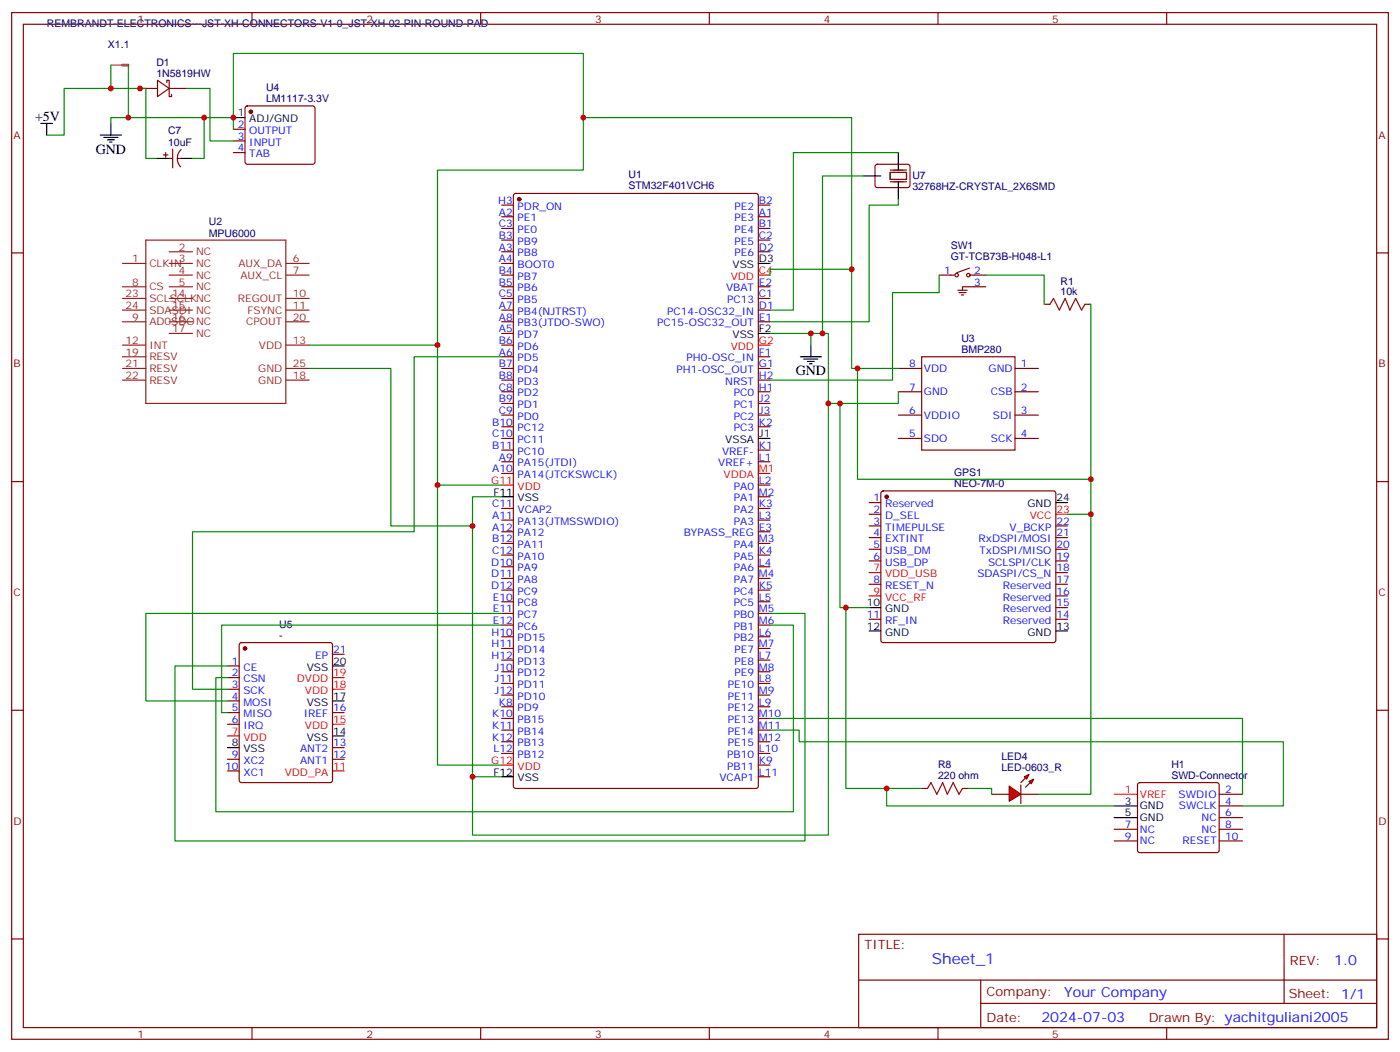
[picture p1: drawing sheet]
<svg xmlns="http://www.w3.org/2000/svg" width="423mm" height="318mm" viewBox="0 0 423 318" stroke-linecap="round" stroke-linejoin="round" font-family="sans-serif">
<g fill="none" stroke="#870000" stroke-width=".35">
<path d="M3.5 3.8h416.3v310.5h-416.3zM7.1 7.3h409.2v303.4h-409.2zM76.2 3.8v3.5M145.3 3.8v3.5M214.5 3.8v3.5M283.6 3.8v3.5M352.8 3.8v3.5M70.6 39.1h3.5M74.3 32.2l.5-.2h19.7l.5 .2 .2 .5v16.3l-.2 .5-.5 .2h-19.7l-.5-.3-.2-.4v-16.3zM70.6 46.1h3.5M70.6 42.6h3.5M155.5 58.7l.4-.2h72.7l.7 .4v178.8l-.5 .7h-72.9l-.6-.5-.1-178.7z"/>
<path d="M3.5 76.5h3.6M151.7 62h3.5M151.7 65.5h3.5M151.7 69.1h3.5M151.7 72.6h3.5M151.7 76.1h3.5M151.7 79.7h3.5M229.3 62h3.5M229.3 65.5h3.5M229.3 69.1h3.5M229.3 72.6h3.5M229.3 76.1h3.5"/>
<path d="M416.3 76.5h3.5M151.7 83.2h3.5M151.7 86.7h3.5M151.7 90.2h3.5M151.7 93.8h3.5M151.7 97.3h3.5M229.3 86.7h3.5M229.3 90.2h3.5M229.3 93.8h3.5M229.3 97.3h3.5M151.7 100.8h3.5M151.7 104.4h3.5"/>
<path d="M151.7 107.9h3.5M151.7 111.4h3.5M151.7 114.9h3.5M151.7 118.5h3.5M229.3 107.9h3.5M229.3 111.4h3.5M229.3 114.9h3.5M229.3 118.5h3.5M271.6 111.4h7.1M271.6 118.5h7.1M278.7 107.9h28.2v28.2h-28.2zM306.9 111.4h7.1"/>
<path d="M306.9 118.5h7.1M151.7 122h3.5M151.7 125.5h3.5M151.7 129h3.5M151.7 132.6h3.5M151.7 136.1h3.5M151.7 139.6h3.5M229.3 122h3.5M229.3 125.5h3.5M229.3 129h3.5M229.3 136.1h3.5M229.3 139.6h3.5"/>
<path d="M271.6 125.5h7.1M271.6 132.6h7.1M306.9 125.5h7.1M306.9 132.6h7.1M3.5 145.6h3.6M151.7 143.2h3.5M151.7 153.7h3.5M151.7 157.3h3.5M229.3 153.7h3.5M229.3 157.3h3.5M229.3 150.2h3.5M229.3 146.7h3.5"/>
<path d="M262.8 152h3.5M262.8 155.5h3.5M262.8 159h3.5M266.6 148.7l.5-.3h51.5l.5 .3 .2 .5v44.4l-.3 .5-.4 .2h-51.5l-.5-.2-.3-.5v-44.4zM319.3 159h3.5M416.3 145.6h3.5M151.7 160.8h3.5M151.7 164.3h3.5M151.7 167.9h3.5M151.7 171.4h3.5M151.7 174.9h3.5M151.7 178.4h3.5"/>
<path d="M229.3 160.8h3.5M229.3 164.3h3.5M229.3 167.9h3.5M229.3 171.4h3.5M229.3 174.9h3.5M229.3 178.4h3.5M262.8 162.6h3.5M262.8 166.1h3.5M262.8 169.6h3.5M262.8 176.7h3.5M319.3 162.6h3.5M319.3 166.1h3.5"/>
<path d="M319.3 169.6h3.5M319.3 176.7h3.5M319.3 173.1h3.5M72.6 194.5l.4-.2h26.8l.7 .4v41.2l-.4 .7h-27.1l-.6-.4-.1-41.2zM100.5 197.8h3.6M151.7 182h3.5M151.7 185.5h3.5M151.7 189h3.5M151.7 192.5h3.5M151.7 196.1h3.5M151.7 199.6h3.5M229.3 182h3.5"/>
<path d="M229.3 185.5h3.5M229.3 189h3.5M229.3 192.5h3.5M229.3 196.1h3.5M229.3 199.6h3.5M262.8 187.3h3.5M319.3 187.3h3.5M319.3 183.7h3.5M319.3 180.2h3.5M3.5 214.8h3.6M68.8 215.5h3.5M68.8 219h3.5"/>
<path d="M68.8 211.9h3.5M68.8 208.4h3.5M68.8 204.9h3.5M68.8 201.4h3.5M100.5 215.5h3.6M151.7 203.1h3.5M151.7 206.7h3.5M151.7 210.2h3.5M151.7 213.7h3.5M151.7 217.2h3.5M229.3 203.1h3.5M229.3 206.7h3.5"/>
<path d="M229.3 210.2h3.5M229.3 213.7h3.5M229.3 217.2h3.5M416.3 214.8h3.5M68.8 229.6h3.5M68.8 233.1h3.5M100.5 226.1h3.6M100.5 229.6h3.6M151.7 220.8h3.5M151.7 224.3h3.5M151.7 227.8h3.5M229.3 220.8h3.5"/>
<path d="M229.3 224.3h3.5M229.3 227.8h3.5M229.3 234.9h3.5M229.3 231.4h3.5M3.5 283.9h3.6M259.6 282.5h156.7v28.2h-156.7zM259.7 296.4h156.4M296.6 296.4v14.1M388.3 282.5v20.9M416.3 283.9h3.5M76.2 310.7v3.6M145.3 310.7v3.6"/>
<path d="M214.5 310.7v3.6M283.6 310.7v3.6M296.6 303.4h119.5M352.8 310.7v3.6"/>
</g>
<g fill="#870000" stroke="#870000" stroke-width=".35">
<circle cx="157" cy="60.3" r=".53"/>
<circle cx="268.1" cy="150.2" r=".53"/>
<circle cx="75.8" cy="33.8" r=".53"/>
<circle cx="74.1" cy="196.1" r=".53"/>
</g>
<g fill="none" stroke="#f00" stroke-width=".35">
<path d="M229.3 83.2h3.5M229.3 104.4h3.5M151.7 146.7h3.5M229.3 143.2h3.5M319.3 155.5h3.5M262.8 173.1h3.5M262.8 180.2h3.5M100.5 204.9h3.6M100.5 208.4h3.6M100.5 219h3.6M68.8 222.5h3.5M100.5 233.1h3.6"/>
<path d="M151.7 231.4h3.5"/>
</g>
<g fill="none" stroke="#000" stroke-width=".35">
<path d="M70.6 35.6h3.5M229.3 79.7h3.5M229.3 100.8h3.5M229.3 132.6h3.5M151.7 150.2h3.5M319.3 152h3.5M262.8 183.7h3.5M262.8 190.8h3.5M319.3 190.8h3.5M100.5 201.4h3.6M100.5 211.9h3.6M68.8 226.1h3.5"/>
<path d="M100.5 222.5h3.6M151.7 234.9h3.5"/>
</g>
<g fill="none" stroke="#8c2424" stroke-width=".35">
<path d="M37 79.7h7.1M44.1 72.6h42.3v49.4h-42.3zM51.2 79.7h7M51.2 76.1h7M86.4 79.7h7.1M37 86.7h7.1M37 97.3h7.1M37 90.2h7.1M37 93.8h7.1M51.2 83.2h7M51.2 86.7h7M51.2 97.3h7"/>
<path d="M51.2 90.2h7M51.2 93.8h7M86.4 83.2h7.1M86.4 97.3h7.1M86.4 90.2h7.1M86.4 93.8h7.1M37 104.4h7.1M37 114.9h7.1M37 107.9h7.1M37 111.4h7.1M51.2 100.8h7M86.4 104.4h7.1"/>
<path d="M86.4 114.9h7.1M86.4 111.4h7.1"/>
</g>
<g fill="#f00" stroke="#870000" stroke-width=".35">
<path d="M305.2 237.7l3.5 2.5-3.5 2.1z"/>
<path d="M308.7 237.3v5.7z"/>
</g>
<g fill="#870000" stroke="#870000" stroke-width=".35">
<path d="M308.7 236.6l1.4-1.4z"/>
<path d="M310.1 238.1l1.4-1.5z"/>
</g>
<g fill="#f00" stroke="#870000" stroke-width=".35">
<path d="M309.7 234.9l1.4-.7-.7 1.4z"/>
<path d="M311.1 236.3l1.5-.7-.7 1.4z"/>
</g>
<g fill="none" stroke="#870000" stroke-width=".35">
<path d="M42.3 26.7h5.3M47.6 24.3l3.6 2.4-3.6 2.5zM50.4 25v-.7h.8v4.9h.7v-.7M51.2 26.7h5.2M49.4 46.8h1.4M50.1 46.1v1.5M51.2 47.9h1M52.2 45.1v5.6M53.6 47.9h1.1M54.8 45.2a3.8 3.8 0 0 0-.2 5.2M264.8 49.9l.5-.2h9.4l.5 .7-.1 5.9-.6 .4h-9.5l-.4-.7v-5.6zM284 83.2h4.6"/>
<path d="M289.6 87.8h2.9M290 88.5h2.1M290.7 89.2h.7M293.2 81.1l-3.9 1.4M293.5 83.2h4.6M298.1 86.7h-7.1v1.1M315.7 92h1.8M328.1 92h1.7M278.7 238.4h1.8M291 238.4h1.8M344.2 236.8l.5-.2h23.2l.5 .2 .3 .5v19.8l-.3 .5-.5 .2h-23.2l-.5-.2-.2-.5v-19.8zM299.9 240.2h5.3"/>
<path d="M308.7 240.2h5.3M336.9 250.8h7.1M336.9 254.3h7.1M368.7 240.2h7M368.7 243.7h7M368.7 247.2h7M368.7 250.8h7M368.7 254.3h7"/>
<circle cx="289.3" cy="83.2" r=".53"/>
<circle cx="292.8" cy="83.2" r=".53"/>
</g>
<path d="M317.5 92l1.1-1.8 1.7 3.6 1.8-3.6 1.4 3.6 1.8-3.6 1.7 3.6 1.1-1.8M280.5 238.4l1-1.8 1.8 3.6 1.7-3.6 1.5 3.6 1.7-3.6 1.8 3.6 1-1.8" fill="none" stroke="#a10000" stroke-width=".35"/>
<g fill="none" stroke="#000" stroke-width=".35">
<path d="M12.3 37.3h3.6M14.1 37.3v3.6M33.5 37.3v3.6M30.3 40.9h6.4M31.4 41.6h4.2M32.5 42.3h2.1M33.2 43h.7M47.6 47.9h3.6M54.7 47.9h3.5M261.1 53.2h5.2M271.6 46.1v5.3M271.6 55v5.3"/>
<path d="M242 107.9h6.4M243.1 108.6h4.2M244.1 109.3h2.1M244.8 110h.7M245.2 104.4v3.5M336.9 243.7h7.1M336.9 247.2h7.1"/>
</g>
<path d="M269.2 52.1h4.9v2.2h-4.9zM269.2 51.4h4.9M269.2 55h4.9" fill="none" stroke="#871200" stroke-width=".35"/>
<path d="M37 19.7h1.7" fill="none" stroke="#a64a4a" stroke-width=".85"/>
<path d="M33.5 19.7h3.5" fill="none" stroke="#a64a4a" stroke-width=".35"/>
<path d="M336.9 240.2h7.1" fill="none" stroke="#f00" stroke-width=".35"/>
<g fill="none" stroke="#008700" stroke-width=".35">
<path d="M33.5 19.7v7M38.8 19.7v15.9M56.4 26.7h7.1v15.9h7.1M61.7 35.6v12.3h-3.5M70.6 35.6h-37.1v1.7M70.6 39.1v-22.9h105.8v19.4h81.1v45.8h-24.7v1.8M176.4 35.6v15.8h-44.1v95.3h19.4M14.1 40.9h5.3v-14.2h24.7v21.2h3.5M261.1 53.2h-12.4v47.6M271.6 46.1h-31.7v47.7h-7.1M271.6 60.3v1.7h-8.8v35.3h-30M257.5 81.4v30h14.1"/>
<path d="M284 83.2v5.3h-14.1v26.4h-37.1M298.1 83.2h17.6v8.8M329.8 92v52.9M93.5 111.4h24.7v47.6h24.7M93.5 104.4h38.8M151.7 107.9h-26.5v52.9h-67v47.6h10.6M232.8 100.8h12.4v3.6M245.2 100.8h5.3v151.7h-107.6v-17.6h8.8M259.3 111.4v33.5h70.5v10.6h-7M271.6 118.5v3.5h-21.1M254 122v61.7h8.8M132.3 146.7v84.7h19.4"/>
<path d="M151.7 150.2h-8.8v84.7M329.8 155.5v84.7h-15.8M151.7 185.5h-107.6v26.4h24.7M151.7 189h-84.7v26.5h1.8M232.8 185.5h10.6v68.8h-190.5v-52.9h15.9M232.8 189h7.1v56.5h-174.6v-40.6h3.5M255.8 183.7v54.7h22.9M232.8 217.2h142.9v23M232.8 220.8h8.9v3.5h146.4v19.4h-12.4M268.1 238.4v5.3h68.8M292.8 238.4h7.1v1.8"/>
</g>
<g fill="#c00">
<circle cx="70.6" cy="35.6" r=".88"/>
<circle cx="176.4" cy="35.6" r=".88"/>
<circle cx="132.3" cy="146.7" r=".88"/>
<circle cx="245.2" cy="100.8" r=".88"/>
<circle cx="132.3" cy="104.4" r=".88"/>
<circle cx="142.9" cy="234.9" r=".88"/>
<circle cx="142.9" cy="159" r=".88"/>
<circle cx="250.5" cy="122" r=".88"/>
<circle cx="257.5" cy="81.4" r=".88"/>
<circle cx="259.3" cy="111.4" r=".88"/>
<circle cx="254" cy="122" r=".88"/>
<circle cx="42.3" cy="26.7" r=".88"/>
<circle cx="61.7" cy="35.6" r=".88"/>
<circle cx="255.8" cy="183.7" r=".88"/>
<circle cx="329.8" cy="155.5" r=".88"/>
<circle cx="329.8" cy="144.9" r=".88"/>
<circle cx="248.7" cy="100.8" r=".88"/>
<circle cx="268.1" cy="238.4" r=".88"/>
<circle cx="33.5" cy="26.7" r=".88"/>
<circle cx="38.8" cy="35.6" r=".88"/>
</g>
<text font-size="4.6" fill="#00f" x="281.7" y="291.5">Sheet_1</text>
<g font-size="4.2">
<text x="10.6" y="36.6">+5V</text>
<text x="28.9" y="46.5">GND</text>
<text x="240.6" y="113.5">GND</text>
</g>
<g font-size="4.2" fill="#00f">
<text x="403.4" y="291.8">1.0</text>
<text x="321.8" y="301.3">Your Company</text>
<text x="314.9" y="309.1">2024-07-03</text>
</g>
<g font-size="3.9" fill="#800">
<text x="261.4" y="287.1">TITLE:</text>
<text x="390" y="291.8">REV:</text>
<text x="298.3" y="301.3">Company:</text>
<text x="389.7" y="301.9">Sheet: 1/1</text>
<text x="298.3" y="309">Date:</text>
<text x="347.4" y="309.1">Drawn By: yachitguliani2005</text>
</g>
<g font-size="3.2" fill="#000080">
<text x="14.2" y="8.3">REMBRANDT-ELECTRONICS---JST-XH-CONNECTORS-V1-0_JST-XH-02-PIN-ROUND-PAD</text>
<text x="32.6" y="14.5">X1.1</text>
<text x="47.3" y="23.2">1N5819HW</text>
<text x="47.3" y="20.1">D1</text>
<text x="80.4" y="27.5">U4</text>
<text x="80.4" y="30.9">LM1117-3.3V</text>
<text x="50.8" y="40.6">C7</text>
<text x="50.8" y="44">10uF</text>
<text x="190.1" y="53.8">U1</text>
<text x="190.1" y="57.1">STM32F401VCH6</text>
<text x="275.9" y="57.5">32768HZ-CRYSTAL_2X6SMD</text>
<text x="275.9" y="54.1">U7</text>
<text x="63.2" y="71.5">MPU6000</text>
<text x="63.2" y="68.2">U2</text>
<text x="287.5" y="75.2">SW1</text>
<text x="287.5" y="78.5">GT-TCB73B-H048-L1</text>
<text x="320.7" y="89.2">10k</text>
<text x="320.7" y="86">R1</text>
<text x="290.7" y="106.8">BMP280</text>
<text x="290.7" y="103.4">U3</text>
<text x="288.5" y="143.9">GPS1</text>
<text x="288.5" y="147.3">NEO-7M-0</text>
<text x="84.4" y="189.8">U5</text>
<text x="84.4" y="193.2">-</text>
<text x="283.6" y="232.2">R8</text>
<text x="302.8" y="233.1">LED-0603_R</text>
<text x="302.8" y="229.7">LED4</text>
<text x="354.2" y="232.1">H1</text>
<text x="283.6" y="235.6">220 ohm</text>
<text x="354.2" y="235.5">SWD-Connector</text>
</g>
<g font-size="3.2" fill="#800">
<text x="41.6" y="6.8">1</text>
<text x="110.8" y="6.8">2</text>
<text x="179.9" y="6.8">3</text>
<text x="249.1" y="6.8">4</text>
<text x="318.2" y="6.8">5</text>
<text x="4.1" y="41.9">A</text>
<text x="416.8" y="41.9">A</text>
<text x="4.1" y="111.1">B</text>
<text x="416.8" y="111.1">B</text>
<text x="4.1" y="180.2">C</text>
<text x="416.8" y="180.2">C</text>
<text x="4.1" y="249.3">D</text>
<text x="416.8" y="249.3">D</text>
<text x="41.6" y="313.7">1</text>
<text x="110.8" y="313.7">2</text>
<text x="179.9" y="313.7">3</text>
<text x="249.1" y="313.7">4</text>
<text x="318.2" y="313.7">5</text>
</g>
<g font-size="3.2">
<text x="71.9" y="35.2">1</text>
<text x="75.4" y="37">ADJ/GND</text>
<text x="221.5" y="81.1">VSS</text>
<text x="229.5" y="79.3">D3</text>
<text x="229.5" y="100.5">F2</text>
<text x="221.5" y="102.2">VSS</text>
<text x="219.3" y="134">VSSA</text>
<text x="229.5" y="132.2">J1</text>
<text x="149.2" y="149.9">F11</text>
<text x="156.5" y="151.6">VSS</text>
<text x="310.7" y="153.4">GND</text>
<text x="319.4" y="151.6">24</text>
<text x="262.1" y="183.4">10</text>
<text x="267.7" y="185.1">GND</text>
<text x="262.1" y="190.4">12</text>
<text x="319.4" y="190.4">13</text>
<text x="267.7" y="192.2">GND</text>
<text x="310.7" y="192.2">GND</text>
<text x="92.7" y="202.8">VSS</text>
<text x="100.7" y="201">20</text>
<text x="92.7" y="213.4">VSS</text>
<text x="100.7" y="211.6">17</text>
<text x="70.1" y="225.7">8</text>
<text x="73.6" y="227.5">VSS</text>
<text x="92.7" y="223.9">VSS</text>
<text x="100.7" y="222.2">14</text>
<text x="149.2" y="234.5">F12</text>
<text x="156.5" y="236.3">VSS</text>
<text x="340.2" y="243.3">3</text>
<text x="344.7" y="244.8">GND</text>
<text x="340.2" y="246.9">5</text>
<text x="344.7" y="248.3">GND</text>
</g>
<g font-size="3.2" fill="#00f">
<text x="71.9" y="38.7">2</text>
<text x="75.4" y="40.5">OUTPUT</text>
<text x="71.9" y="45.8">4</text>
<text x="71.9" y="42.3">3</text>
<text x="75.4" y="47.6">TAB</text>
<text x="75.4" y="44">INPUT</text>
<text x="150.6" y="61.7">H3</text>
<text x="150.9" y="65.2">A2</text>
<text x="156.5" y="63.4">PDR_ON</text>
<text x="222.1" y="63.4">PE2</text>
<text x="229.5" y="65.2">A1</text>
<text x="229.5" y="61.7">B2</text>
<text x="150.8" y="68.7">C3</text>
<text x="156.5" y="67">PE1</text>
<text x="156.5" y="70.5">PE0</text>
<text x="222.1" y="70.5">PE4</text>
<text x="222.1" y="67">PE3</text>
<text x="229.5" y="68.7">B1</text>
<text x="150.9" y="72.2">B3</text>
<text x="150.9" y="75.8">A3</text>
<text x="156.5" y="74">PB9</text>
<text x="156.5" y="77.5">PB8</text>
<text x="222.1" y="77.5">PE6</text>
<text x="222.1" y="74">PE5</text>
<text x="229.5" y="75.8">D2</text>
<text x="229.5" y="72.2">C2</text>
<text x="150.9" y="82.8">B4</text>
<text x="150.9" y="79.3">A4</text>
<text x="156.5" y="81.1">BOOT0</text>
<text x="285.5" y="82.8">1</text>
<text x="294.6" y="82.8">2</text>
<text x="150.8" y="89.9">C5</text>
<text x="150.9" y="86.4">B5</text>
<text x="156.5" y="84.6">PB7</text>
<text x="156.5" y="88.1">PB6</text>
<text x="219.5" y="88.1">VBAT</text>
<text x="229.5" y="89.9">C1</text>
<text x="229.5" y="86.4">E2</text>
<text x="294.6" y="86.4">3</text>
<text x="150.9" y="93.4">A7</text>
<text x="156.5" y="91.7">PB5</text>
<text x="156.5" y="95.2">PB4(NJTRST)</text>
<text x="201.8" y="95.2">PC14-OSC32_IN</text>
<text x="219.8" y="91.7">PC13</text>
<text x="229.5" y="93.4">D1</text>
<text x="150.9" y="96.9">A8</text>
<text x="150.9" y="100.5">A5</text>
<text x="156.5" y="98.7">PB3(JTDO-SWO)</text>
<text x="198.7" y="98.7">PC15-OSC32_OUT</text>
<text x="229.5" y="96.9">E1</text>
<text x="150.9" y="104">B6</text>
<text x="150.9" y="107.5">A6</text>
<text x="156.5" y="102.2">PD7</text>
<text x="156.5" y="105.8">PD6</text>
<text x="229.5" y="107.5">F1</text>
<text x="150.9" y="111.1">B7</text>
<text x="156.5" y="109.3">PD5</text>
<text x="156.5" y="112.8">PD4</text>
<text x="204.6" y="112.8">PH1-OSC_OUT</text>
<text x="207.6" y="109.3">PH0-OSC_IN</text>
<text x="229.5" y="111.1">G1</text>
<text x="274.9" y="111.1">8</text>
<text x="279.4" y="112.5">VDD</text>
<text x="298.9" y="112.5">GND</text>
<text x="308.7" y="111.1">1</text>
<text x="150.8" y="118.1">C8</text>
<text x="150.9" y="114.6">B8</text>
<text x="156.5" y="116.3">PD3</text>
<text x="156.5" y="119.9">PD2</text>
<text x="219.3" y="116.3">NRST</text>
<text x="221.9" y="119.9">PC0</text>
<text x="229.5" y="118.1">H1</text>
<text x="229.5" y="114.6">H2</text>
<text x="274.9" y="118.1">7</text>
<text x="279.4" y="119.5">GND</text>
<text x="299.7" y="119.5">CSB</text>
<text x="308.7" y="118.1">2</text>
<text x="150.8" y="125.2">C9</text>
<text x="150.9" y="121.6">B9</text>
<text x="156.5" y="123.4">PD1</text>
<text x="221.9" y="123.4">PC1</text>
<text x="229.5" y="125.2">J3</text>
<text x="229.5" y="121.6">J2</text>
<text x="274.9" y="125.2">6</text>
<text x="308.7" y="125.2">3</text>
<text x="148.8" y="128.7">B10</text>
<text x="156.5" y="126.9">PD0</text>
<text x="156.5" y="130.5">PC12</text>
<text x="221.9" y="130.5">PC3</text>
<text x="221.9" y="126.9">PC2</text>
<text x="229.5" y="128.7">K2</text>
<text x="279.4" y="126.6">VDDIO</text>
<text x="300.3" y="126.6">SDI</text>
<text x="148.8" y="132.2">C10</text>
<text x="148.8" y="135.7">B11</text>
<text x="156.5" y="134">PC11</text>
<text x="156.5" y="137.5">PC10</text>
<text x="218.4" y="137.5">VREF-</text>
<text x="229.5" y="135.7">K1</text>
<text x="274.9" y="132.2">5</text>
<text x="279.4" y="133.6">SDO</text>
<text x="299.6" y="133.6">SCK</text>
<text x="308.7" y="132.2">4</text>
<text x="148.8" y="142.8">A10</text>
<text x="150.9" y="139.3">A9</text>
<text x="156.5" y="141">PA15(JTDI)</text>
<text x="217.2" y="141">VREF+</text>
<text x="229.5" y="139.3">L1</text>
<text x="156.5" y="144.6">PA14(JTCKSWCLK)</text>
<text x="221.9" y="148.1">PA0</text>
<text x="229.5" y="149.9">M2</text>
<text x="229.5" y="146.3">L2</text>
<text x="148.8" y="153.4">C11</text>
<text x="156.5" y="155.2">VCAP2</text>
<text x="221.9" y="155.2">PA2</text>
<text x="221.9" y="151.6">PA1</text>
<text x="229.5" y="153.4">K3</text>
<text x="264.2" y="151.6">1</text>
<text x="264.2" y="155.2">2</text>
<text x="267.7" y="153.4">Reserved</text>
<text x="148.8" y="156.9">A11</text>
<text x="148.8" y="160.4">A12</text>
<text x="156.5" y="158.7">PA13(JTMSSWDIO)</text>
<text x="221.9" y="158.7">PA3</text>
<text x="229.5" y="160.4">E3</text>
<text x="229.5" y="156.9">L3</text>
<text x="264.2" y="158.7">3</text>
<text x="267.7" y="156.9">D_SEL</text>
<text x="267.7" y="160.4">TIMEPULSE</text>
<text x="305.3" y="160.4">V_BCKP</text>
<text x="319.4" y="158.7">22</text>
<text x="148.8" y="167.5">C12</text>
<text x="148.8" y="164">B12</text>
<text x="156.5" y="162.2">PA12</text>
<text x="156.5" y="165.7">PA11</text>
<text x="206.8" y="162.2">BYPASS_REG</text>
<text x="221.9" y="165.7">PA4</text>
<text x="229.5" y="167.5">K4</text>
<text x="229.5" y="164">M3</text>
<text x="264.2" y="162.2">4</text>
<text x="264.2" y="165.7">5</text>
<text x="267.7" y="164">EXTINT</text>
<text x="267.7" y="167.5">USB_DM</text>
<text x="295.9" y="164">RxDSPI/MOSI</text>
<text x="296.1" y="167.5">TxDSPI/MISO</text>
<text x="319.4" y="165.7">20</text>
<text x="319.4" y="162.2">21</text>
<text x="148.6" y="171">D10</text>
<text x="156.5" y="169.3">PA10</text>
<text x="156.5" y="172.8">PA9</text>
<text x="221.9" y="172.8">PA6</text>
<text x="221.9" y="169.3">PA5</text>
<text x="229.5" y="171">L4</text>
<text x="264.2" y="169.3">6</text>
<text x="267.7" y="171">USB_DP</text>
<text x="298.8" y="171">SCLSPI/CLK</text>
<text x="319.4" y="172.8">18</text>
<text x="319.4" y="169.3">19</text>
<text x="148.6" y="174.6">D11</text>
<text x="148.6" y="178.1">D12</text>
<text x="156.5" y="176.3">PA8</text>
<text x="156.5" y="179.8">PC9</text>
<text x="221.9" y="179.8">PC4</text>
<text x="221.9" y="176.3">PA7</text>
<text x="229.5" y="178.1">K5</text>
<text x="229.5" y="174.6">M4</text>
<text x="264.2" y="176.3">8</text>
<text x="267.7" y="178.1">RESET_N</text>
<text x="295.5" y="174.6">SDASPI/CS_N</text>
<text x="303.2" y="178.1">Reserved</text>
<text x="319.4" y="179.8">16</text>
<text x="319.4" y="176.3">17</text>
<text x="149" y="181.6">E10</text>
<text x="149" y="185.1">E11</text>
<text x="156.5" y="183.4">PC8</text>
<text x="221.9" y="183.4">PC5</text>
<text x="229.5" y="185.1">M5</text>
<text x="229.5" y="181.6">L5</text>
<text x="303.2" y="185.1">Reserved</text>
<text x="303.2" y="181.6">Reserved</text>
<text x="319.4" y="183.4">15</text>
<text x="149" y="188.7">E12</text>
<text x="156.5" y="186.9">PC7</text>
<text x="156.5" y="190.4">PC6</text>
<text x="221.9" y="190.4">PB1</text>
<text x="221.9" y="186.9">PB0</text>
<text x="229.5" y="188.7">M6</text>
<text x="262.1" y="186.9">11</text>
<text x="267.7" y="188.7">RF_IN</text>
<text x="303.2" y="188.7">Reserved</text>
<text x="319.4" y="186.9">14</text>
<text x="100.7" y="197.5">21</text>
<text x="148.6" y="192.2">H10</text>
<text x="148.6" y="195.7">H11</text>
<text x="156.5" y="194">PD15</text>
<text x="156.5" y="197.5">PD14</text>
<text x="221.9" y="194">PB2</text>
<text x="222.1" y="197.5">PE7</text>
<text x="229.5" y="195.7">M7</text>
<text x="229.5" y="192.2">L6</text>
<text x="70.1" y="201">1</text>
<text x="73.6" y="202.8">CE</text>
<text x="95.3" y="199.2">EP</text>
<text x="148.6" y="199.2">H12</text>
<text x="149.6" y="202.8">J10</text>
<text x="156.5" y="201">PD13</text>
<text x="222.1" y="201">PE8</text>
<text x="229.5" y="202.8">M8</text>
<text x="229.5" y="199.2">L7</text>
<text x="70.1" y="208.1">3</text>
<text x="70.1" y="204.5">2</text>
<text x="73.6" y="209.8">SCK</text>
<text x="73.6" y="206.3">CSN</text>
<text x="149.6" y="206.3">J11</text>
<text x="149.6" y="209.8">J12</text>
<text x="156.5" y="204.5">PD12</text>
<text x="156.5" y="208.1">PD11</text>
<text x="220" y="208.1">PE10</text>
<text x="222.1" y="204.5">PE9</text>
<text x="229.5" y="209.8">M9</text>
<text x="229.5" y="206.3">L8</text>
<text x="70.1" y="215.1">5</text>
<text x="70.1" y="211.6">4</text>
<text x="73.6" y="213.4">MOSI</text>
<text x="100.7" y="215.1">16</text>
<text x="150.8" y="213.4">K8</text>
<text x="156.5" y="211.6">PD10</text>
<text x="156.5" y="215.1">PD9</text>
<text x="220" y="215.1">PE12</text>
<text x="220" y="211.6">PE11</text>
<text x="229.5" y="213.4">L9</text>
<text x="70.1" y="218.7">6</text>
<text x="73.6" y="220.4">IRQ</text>
<text x="73.6" y="216.9">MISO</text>
<text x="91.9" y="216.9">IREF</text>
<text x="148.8" y="216.9">K10</text>
<text x="148.8" y="220.4">K11</text>
<text x="156.5" y="218.7">PB15</text>
<text x="220" y="218.7">PE13</text>
<text x="229.5" y="220.4">M11</text>
<text x="229.5" y="216.9">M10</text>
<text x="90.7" y="227.5">ANT2</text>
<text x="100.7" y="225.7">13</text>
<text x="148.8" y="223.9">K12</text>
<text x="149.2" y="227.5">L12</text>
<text x="156.5" y="222.2">PB14</text>
<text x="156.5" y="225.7">PB13</text>
<text x="220" y="225.7">PE15</text>
<text x="220" y="222.2">PE14</text>
<text x="229.5" y="227.5">L10</text>
<text x="229.5" y="223.9">M12</text>
<text x="68.1" y="232.8">10</text>
<text x="70.1" y="229.2">9</text>
<text x="73.6" y="231">XC2</text>
<text x="90.7" y="231">ANT1</text>
<text x="100.7" y="229.2">12</text>
<text x="156.5" y="229.2">PB12</text>
<text x="219.9" y="232.8">PB11</text>
<text x="219.9" y="229.2">PB10</text>
<text x="229.5" y="231">K9</text>
<text x="73.6" y="234.5">XC1</text>
<text x="217.5" y="236.3">VCAP1</text>
<text x="229.5" y="234.5">L11</text>
<text x="370.4" y="239.8">2</text>
<text x="356.4" y="241.2">SWDIO</text>
<text x="356.5" y="244.8">SWCLK</text>
<text x="370.4" y="243.3">4</text>
<text x="340.2" y="250.4">7</text>
<text x="344.7" y="251.8">NC</text>
<text x="363.4" y="248.3">NC</text>
<text x="363.4" y="251.8">NC</text>
<text x="370.4" y="246.9">6</text>
<text x="370.4" y="250.4">8</text>
<text x="340.2" y="253.9">9</text>
<text x="344.7" y="255.3">NC</text>
<text x="357.6" y="255.3">RESET</text>
<text x="370.4" y="253.9">10</text>
</g>
<g font-size="3.2" fill="#8d2323">
<text x="54.1" y="75.8">2</text>
<text x="59.3" y="77.2">NC</text>
<text x="40" y="79.3">1</text>
<text x="45.2" y="80.7">CLKIN</text>
<text x="54.1" y="79.3">3</text>
<text x="54.1" y="82.8">4</text>
<text x="59.3" y="80.7">NC</text>
<text x="72.1" y="80.7">AUX_DA</text>
<text x="88.5" y="79.3">6</text>
<text x="88.5" y="82.8">7</text>
<text x="37.9" y="89.9">23</text>
<text x="40" y="86.4">8</text>
<text x="45.2" y="87.8">CS</text>
<text x="52.1" y="89.9">14</text>
<text x="54.1" y="86.4">5</text>
<text x="59.3" y="84.2">NC</text>
<text x="59.3" y="87.8">NC</text>
<text x="72.7" y="84.2">AUX_CL</text>
<text x="88.5" y="89.9">10</text>
<text x="37.9" y="93.4">24</text>
<text x="45.2" y="91.3">SCLSCLKNC</text>
<text x="45.2" y="94.8">SDASDI NC</text>
<text x="52.1" y="93.4">15</text>
<text x="71.9" y="91.3">REGOUT</text>
<text x="74.8" y="94.8">FSYNC</text>
<text x="88.5" y="93.4">11</text>
<text x="40" y="96.9">9</text>
<text x="45.2" y="98.4">AD0SDONC</text>
<text x="52.1" y="96.9">16</text>
<text x="52.1" y="100.5">17</text>
<text x="59.3" y="101.9">NC</text>
<text x="74.5" y="98.4">CPOUT</text>
<text x="88.5" y="96.9">20</text>
<text x="37.9" y="104">12</text>
<text x="37.9" y="107.5">19</text>
<text x="45.2" y="105.4">INT</text>
<text x="78.3" y="105.4">VDD</text>
<text x="88.5" y="104">13</text>
<text x="37.9" y="111.1">21</text>
<text x="45.2" y="108.9">RESV</text>
<text x="45.2" y="112.5">RESV</text>
<text x="78.1" y="112.5">GND</text>
<text x="88.5" y="111.1">25</text>
<text x="37.9" y="114.6">22</text>
<text x="45.2" y="116">RESV</text>
<text x="78.1" y="116">GND</text>
<text x="88.5" y="114.6">18</text>
</g>
<g font-size="3.2" fill="#f00">
<text x="229.5" y="82.8">C4</text>
<text x="220.9" y="84.6">VDD</text>
<text x="220.9" y="105.8">VDD</text>
<text x="229.5" y="104">G2</text>
<text x="229.5" y="142.8">M1</text>
<text x="148.6" y="146.3">G11</text>
<text x="156.5" y="148.1">VDD</text>
<text x="218.8" y="144.6">VDDA</text>
<text x="319.4" y="155.2">23</text>
<text x="311.4" y="156.9">VCC</text>
<text x="264.2" y="172.8">7</text>
<text x="264.2" y="179.8">9</text>
<text x="267.7" y="174.6">VDD_USB</text>
<text x="267.7" y="181.6">VCC_RF</text>
<text x="89.7" y="206.3">DVDD</text>
<text x="92.2" y="209.8">VDD</text>
<text x="100.7" y="204.5">19</text>
<text x="100.7" y="208.1">18</text>
<text x="92.2" y="220.4">VDD</text>
<text x="100.7" y="218.7">15</text>
<text x="70.1" y="222.2">7</text>
<text x="73.6" y="223.9">VDD</text>
<text x="100.7" y="232.8">11</text>
<text x="148.6" y="231">G12</text>
<text x="156.5" y="232.8">VDD</text>
<text x="86.1" y="234.5">VDD_PA</text>
<text x="340.2" y="239.8">1</text>
<text x="344.7" y="241.2">VREF</text>
</g>
</svg>
